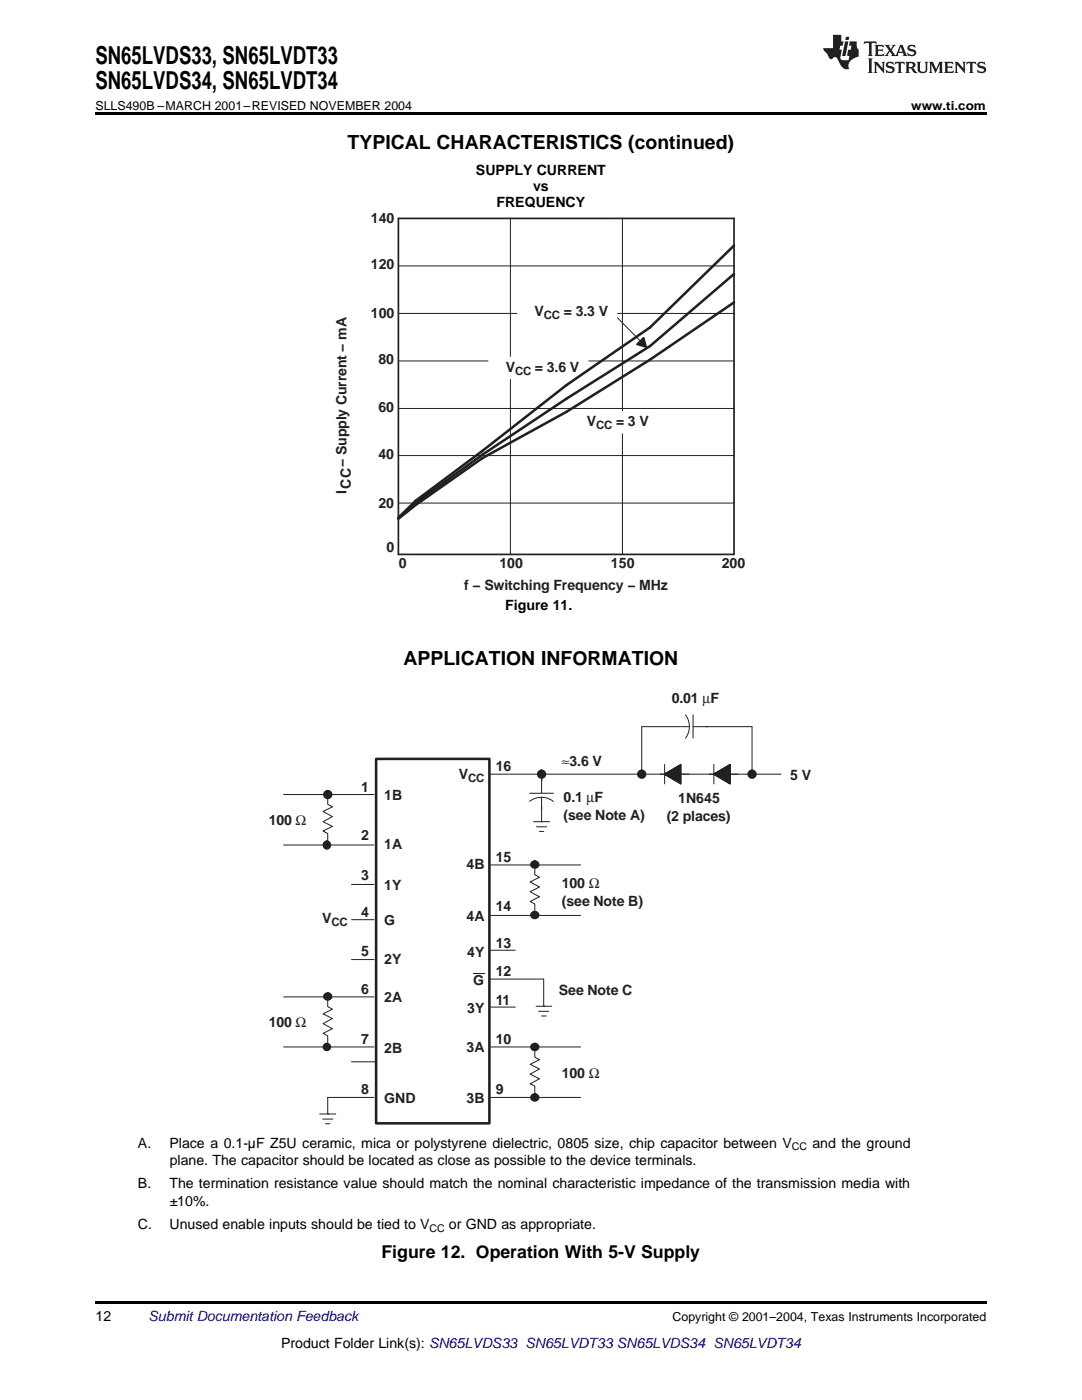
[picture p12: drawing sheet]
<svg xmlns="http://www.w3.org/2000/svg" width="216mm" height="279mm" viewBox="0 0 216 279" stroke-linecap="round" stroke-linejoin="round" font-family="sans-serif">
<g fill="#231f20">
<path d="M172.5 8.3l-.1 .5 .4-.2h.6v.1v2.1l-.2 .4h.9l-.2-.4v-2.1l.1-.1h.5l.5 .2-.2-.5zM174.5 9l.2 .3v1.5l-.2 .4h1.8l.2-.6a1.04 1.04 0 0 1-1.3 .2v-.7h.6l.3 .2v-.6l-.3 .2h-.6v-.6l.8-.1 .4 .3-.2-.5zM176.5 9l.9 1.1-.9 1.1h.8l-.2-.2 .4-.7 .5 .7-.2 .2h1.5l-.2-.2 .2-.4h.9l.1 .4-.2 .2h1l-.3-.3-.7-1.9h-.5l-.9 2-.8-1 .9-1h-.8l.1 .3-.4 .5-.3-.6 .1-.2zM179.7 9.3l.4 1h-.7zM181.3 9.1a.63 .63 0 0 0-.2 .7 .63 .63 0 0 0 .6 .4l.6 .2 .1 .2a.75 .75 0 0 1-.7 .4 .75 .75 0 0 1-.6-.5l.1 .7 .1-.1a1.11 1.11 0 0 0 1.5-.6 1.13 1.13 0 0 0-1.2-.8l-.1-.4a1.04 1.04 0 0 1 1.2 .2l-.2-.5-.2 .1-.4-.2zM173.2 11.7l.2 .3v2.2l-.2 .4h1l-.3-.4v-2.2l.3-.3zM174.3 12.3l.3 .4v1.5l-.3 .4h.8l-.2-.4v-1.3l1.5 1.7v-1.9l.2-.4h-.7l.2 .4v.9l-1.1-1.3zM177 12.5a.62 .62 0 0 0-.2 .7 .62 .62 0 0 0 .6 .4l.6 .1 .1 .3a.76 .76 0 0 1-.7 .3 .76 .76 0 0 1-.7-.4l.2 .7 .1-.1a1.11 1.11 0 0 0 1.5-.6 1.13 1.13 0 0 0-1.2-.8l-.1-.4a1.04 1.04 0 0 1 1.2 .2l-.2-.6-.2 .1-.5-.1zM178.7 12.3l-.2 .7a.61 .61 0 0 1 .8-.4v1.6l-.2 .4h.9l-.2-.4v-1.6a.63 .63 0 0 1 .7 .4l-.1-.7zM180.6 12.3l.3 .4v1.5l-.3 .4h1l-.2-.2-.1-.8 .6 .2a.76 .76 0 0 0 1.2 .7l-1-1a.58 .58 0 0 0 .6-.5 .58 .58 0 0 0-.5-.6zM181.4 12.7l.1-.1a.45 .45 0 0 1 .5 .1 .45 .45 0 0 1 .1 .5l-.8 .2zM182.9 12.3l.2 .2a2.17 2.17 0 0 0 .3 1.9 .99 .99 0 0 0 1.6-.6v-1.1l.2-.4h-.7l.2 .2a1.92 1.92 0 0 1-.2 1.8 .6 .6 0 0 1-.9-.5v-1.1l.2-.4zM185.4 12.3l.2 .4v1.5l-.2 .4h.7l-.2-.4v-1.4l.8 1.8 .8-1.8v1.4l-.2 .4h.9l-.2-.4v-1.5l.2-.4h-.8l-.6 1.5-.6-1.5zM188.4 12.3l.2 .4v1.5l-.2 .4h1.8l.1-.6a1.04 1.04 0 0 1-1.2 .2v-.7h.5l.4 .2v-.6l-.4 .2h-.5v-.7h.8l.3 .3-.1-.6zM190.5 12.3l.2 .4v1.5l-.2 .4h.7l-.2-.4v-1.3l1.5 1.7v-1.9l.2-.4h-.7l.2 .4v.9l-1.1-1.3zM192.9 12.3l-.1 .7a.61 .61 0 0 1 .7-.4l.1 1.6-.3 .4h1l-.3-.4 .1-1.6a.63 .63 0 0 1 .7 .4l-.1-.7zM195.2 12.5a.62 .62 0 0 0-.2 .7 .62 .62 0 0 0 .6 .4l.6 .1 .1 .3a.76 .76 0 0 1-.7 .3 .76 .76 0 0 1-.6-.4l.1 .7 .1-.1a1.11 1.11 0 0 0 1.6-.6 1.13 1.13 0 0 0-1.3-.8l-.1-.4a1.04 1.04 0 0 1 1.2 .2l-.1-.6-.2 .1-.5-.1z"/>
<path d="M166.2 7v2.6h-1.9v.4l.8 .9a.91 .91 0 0 0 1 .9 .56 .56 0 0 1 .5-.4 .56 .56 0 0 1 .5 .3l.4 .8a1.53 1.53 0 0 0 1.9 1.2 1.54 1.54 0 0 1 1-2.1l.9-.3v-1.4a1.52 1.52 0 0 1-.4-1.6h-1.3l-.2 .8h.5l-.2 .8h-.5l-.1 1v.2l.4 .1-.2 .8a1.93 1.93 0 0 1-1.6-.2l.3-1.9h-.5l.2-.8h.4l.2-.8h-.4v-1.3zM168.6 8.3l-.6 2.9h.7l.6-2.9zM168.8 7.3l-.1 .7h.6l.2-.7z"/>
</g>
<path d="M79.5 43.6h67v67h-67z" fill="none" stroke="#231f20" stroke-width=".34"/>
<path d="M101.8 43.6v67M124.2 43.6v67M79.5 62.6h67M79.5 72h67M79.5 81.5h67M79.5 90.9h67M79.5 100.4h67" fill="none" stroke="#231f20" stroke-width=".2"/>
<path d="M127.1 68.7l1.3-1.3 .5 1.8z" fill="#231f20"/>
<path d="M127.1 68.7l1.3-1.3 .5 1.8z" fill="none" stroke="#231f20" stroke-width=".34"/>
<path d="M122.5 62.7l6.4 6.5" fill="none" stroke="#231f20" stroke-width=".2"/>
<path d="M114.2 82.2h16.9v4.1h-16.9z" fill="#fff"/>
<path d="M114.2 82.2h16.9v4.1h-16.9z" fill="none" stroke="#fff" stroke-width=".34"/>
<path d="M97.6 71.4h19.7v4.1h-19.7z" fill="#fff"/>
<path d="M97.6 71.4h19.7v4.1h-19.7z" fill="none" stroke="#fff" stroke-width=".34"/>
<path d="M103.4 60.2h19.6v4.1h-19.6z" fill="#fff"/>
<path d="M103.4 60.2h19.6v4.1h-19.6z" fill="none" stroke="#fff" stroke-width=".34"/>
<path d="M146.5 54.7l-16.8 14.4-16.7 10.5-16.7 11.1-13.4 9.7-3.4 3M146.5 49l-16.8 16.3-16.7 11.6-16.7 13.1-13.4 10-3.4 3.3M146.5 60.4l-16.8 11.4-16.7 10.4-16.7 9.2-13.4 9.4-3.4 2.7" fill="none" stroke="#231f20" stroke-width=".51"/>
<path d="M79.5 53.1h67M97.9 172.6h18M97.9 182.7h18M97.9 189.6h4.9M97.9 195.4h10.6M97.9 201h4.9M97.9 208.9h18M97.9 219h18" fill="none" stroke="#231f20" stroke-width=".2"/>
<path d="M75 151.5h22.7v72.7h-22.7z" fill="#fff"/>
<path d="M75 151.5h22.7v72.7h-22.7z" fill="none" stroke="#231f20" stroke-width=".51"/>
<g fill="none" stroke="#231f20" stroke-width=".2">
<path d="M56.6 158.6h18M56.6 168.6h18M70.1 176.5h4.5M56.6 199h18M70.1 183.5h4.5M70.1 191.5h4.5M94.4 194.3h2.2M56.6 208.9h18M74.6 219h-9.2v3.3M63.8 222.3h3.2M64.4 223.3h2M65 224.3h.8"/>
<path d="M65.4 222.3h.1"/>
</g>
<path d="M64.5 160.5h1.9v5.9h-1.9z" fill="#fff"/>
<path d="M65.4 158.6h.1M65.4 158.6v1.9l.9 .5-1.8 1 1.8 1-1.8 1 1.8 .9-1.8 .9 .9 .6v1.9" fill="none" stroke="#231f20" stroke-width=".2"/>
<path d="M64.5 200.9h1.9v5.8h-1.9z" fill="#fff"/>
<path d="M65.4 199h.1M65.4 199v1.9l.9 .5-1.8 .9 1.8 1-1.8 1 1.8 1-1.8 .9 .9 .5v2M70.1 211.9h4.9" fill="none" stroke="#231f20" stroke-width=".2"/>
<path d="M105.8 174.6h1.9v5.8h-1.9z" fill="#fff"/>
<path d="M106.7 172.6h.1M106.7 172.6v2l.9 .5-1.8 .9 1.8 1-1.8 1 1.8 1-1.8 .9 .9 .5v2" fill="none" stroke="#231f20" stroke-width=".2"/>
<path d="M105.8 210.9h1.9v5.8h-1.9z" fill="#fff"/>
<path d="M106.7 208.9h.1M106.7 209v2l.9 .5-1.8 .9 1.8 .9-1.8 1.1 1.8 .9-1.8 1 .9 .4v2" fill="none" stroke="#231f20" stroke-width=".2"/>
<circle cx="65.4" cy="158.6" r=".76" fill="#231f20"/>
<circle cx="65.4" cy="158.6" r=".76" fill="none" stroke="#231f20" stroke-width=".34"/>
<circle cx="65.4" cy="158.6" r=".17" fill="#231f20"/>
<circle cx="65.3" cy="168.6" r=".72" fill="#231f20"/>
<circle cx="65.3" cy="168.6" r=".72" fill="none" stroke="#231f20" stroke-width=".34"/>
<circle cx="65.3" cy="168.6" r=".17" fill="#231f20"/>
<circle cx="65.4" cy="198.9" r=".72" fill="#231f20"/>
<circle cx="65.4" cy="198.9" r=".72" fill="none" stroke="#231f20" stroke-width=".34"/>
<circle cx="65.4" cy="199" r=".17" fill="#231f20"/>
<circle cx="65.2" cy="208.9" r=".68" fill="#231f20"/>
<circle cx="65.2" cy="208.9" r=".68" fill="none" stroke="#231f20" stroke-width=".34"/>
<circle cx="65.3" cy="208.9" r=".17" fill="#231f20"/>
<circle cx="106.7" cy="209" r=".72" fill="#231f20"/>
<circle cx="106.7" cy="209" r=".72" fill="none" stroke="#231f20" stroke-width=".34"/>
<circle cx="106.7" cy="208.9" r=".17" fill="#231f20"/>
<circle cx="106.7" cy="219.1" r=".72" fill="#231f20"/>
<circle cx="106.7" cy="219.1" r=".72" fill="none" stroke="#231f20" stroke-width=".34"/>
<circle cx="106.7" cy="219" r=".17" fill="#231f20"/>
<circle cx="106.7" cy="182.6" r=".72" fill="#231f20"/>
<circle cx="106.7" cy="182.6" r=".72" fill="none" stroke="#231f20" stroke-width=".34"/>
<circle cx="106.7" cy="182.7" r=".17" fill="#231f20"/>
<circle cx="106.7" cy="172.6" r=".72" fill="#231f20"/>
<circle cx="106.7" cy="172.6" r=".72" fill="none" stroke="#231f20" stroke-width=".34"/>
<circle cx="106.7" cy="172.6" r=".17" fill="#231f20"/>
<path d="M108.1 154.5v9.5M108.5 195.4v5.4M107 200.8h3.1M107.5 201.8h2M108.1 202.8h.9M108.5 200.8h.1" fill="none" stroke="#231f20" stroke-width=".2"/>
<path d="M105.8 155.8h4.6v5.1h-4.6z" fill="#fff"/>
<path d="M105.7 159.9a3.8 3.8 0 0 1 4.7 0M105.7 158.3h4.7M108.1 155.7h.1M108.1 155.7v2.6M108.1 159.1v2.4M106.5 164h3.2M107 165h2.1M107.6 165.9h.9M108.1 164h.1" fill="none" stroke="#231f20" stroke-width=".2"/>
<circle cx="108.1" cy="154.5" r=".76" fill="#231f20"/>
<circle cx="108.1" cy="154.5" r=".76" fill="none" stroke="#231f20" stroke-width=".34"/>
<circle cx="108.1" cy="154.5" r=".17" fill="#231f20"/>
<path d="M141.6 154.5h5.7M142.9 154.2l-.3 .1v.4M145.7 152.6l-3.3 1.9 3.3 1.9v-3.8v3.8" fill="none" stroke="#231f20" stroke-width=".2"/>
<path d="M142.4 154.5l3.3-1.9v3.8z" fill="#231f20"/>
<path d="M131.8 154.5h5.6M133 154.2l-.2 .1v.4M135.8 152.6l-3.3 1.9 3.3 1.9v-3.8v3.8M141.6 154.5h.1M142.4 154.5l3.3-1.9v3.8zM142.4 152.6v3.8" fill="none" stroke="#231f20" stroke-width=".2"/>
<path d="M132.5 154.5l3.3-1.9v3.8z" fill="#231f20"/>
<path d="M131.8 154.5h.1M132.5 154.5l3.3-1.9v3.8zM132.6 152.6v3.8M150.1 145h-22.1v9.5" fill="none" stroke="#231f20" stroke-width=".2"/>
<path d="M135.8 142.6h5v4.8h-5z" fill="#fff"/>
<path d="M135.8 145h1.7M136.8 142.6a3.9 3.9 0 0 1 0 4.7M138.3 145h2.6M138.3 142.6v4.7M140.9 145h.1M150.1 145v9.5" fill="none" stroke="#231f20" stroke-width=".2"/>
<circle cx="128" cy="154.5" r=".76" fill="#231f20"/>
<circle cx="128" cy="154.5" r=".76" fill="none" stroke="#231f20" stroke-width=".34"/>
<circle cx="128" cy="154.5" r=".17" fill="#231f20"/>
<circle cx="150.1" cy="154.5" r=".76" fill="#231f20"/>
<circle cx="150.1" cy="154.5" r=".76" fill="none" stroke="#231f20" stroke-width=".34"/>
<circle cx="150.1" cy="154.5" r=".17" fill="#231f20"/>
<path d="M97.9 154.5h57.9" fill="none" stroke="#231f20" stroke-width=".2"/>
<path d="M19 259.7h177.8v.5h-177.8z" fill="#000"/>
<path d="M107.8 123.9h.3v.7h-.3z" fill="#fff"/>
<path d="M19 22.5h177.8v.5h-177.8z" fill="#000"/>
<g font-size="4.9">
<text x="19" y="12.8">SN65LVDS33, SN65LVDT33</text>
<text x="19" y="17.8">SN65LVDS34, SN65LVDT34</text>
</g>
<g font-size="3.9">
<text x="69.4" y="29.7">TYPICAL CHARACTERISTICS (continued)</text>
<text x="80.5" y="132.7">APPLICATION INFORMATION</text>
</g>
<text font-size="3.5" x="76.1" y="251.1">Figure 12. Operation With 5-V Supply</text>
<g font-size="2.8">
<text x="95" y="35">SUPPLY CURRENT</text>
<text x="99.1" y="41.3">FREQUENCY</text>
<text x="106.4" y="38.2">vs</text>
<text x="100.8" y="121.8">Figure 11.</text>
<text x="27.5" y="229">A.</text>
<text x="33.8" y="229">Place a 0.1-µF Z5U ceramic, mica or polystyrene dielectric, 0805 size, chip capacitor between V</text>
<text x="33.9" y="232.6">plane. The capacitor should be located as close as possible to the device terminals.</text>
<text x="162.1" y="229">and the ground</text>
<text x="27.5" y="237.1">B.</text>
<text x="33.8" y="237.1">The termination resistance value should match the nominal characteristic impedance of the transmission media with</text>
<text x="27.5" y="245.3">C.</text>
<text x="33.8" y="245.3">Unused enable inputs should be tied to V</text>
<text x="33.9" y="240.7">±10%.</text>
<text x="89.6" y="245.3">or GND as appropriate.</text>
<text x="19" y="263.6">12</text>
<text x="56.1" y="269">Product Folder Link(s): SN65LVDS33 SN65LVDT33 SN65LVDS34 SN65LVDT34</text>
</g>
<g font-size="2.8" fill="#231f20">
<text x="74" y="44.4">140</text>
<text x="74" y="53.7">120</text>
<text x="74" y="63.5">100</text>
<text x="106.7" y="63">V</text>
<text x="112.5" y="63">= 3.3 V</text>
<text x="75.5" y="72.6">80</text>
<text x="100.9" y="74.2">V</text>
<text x="106.8" y="74.2">= 3.6 V</text>
<text x="75.5" y="82.2">60</text>
<text x="117.1" y="85">V</text>
<text x="122.9" y="85">= 3 V</text>
<text x="69.2" y="93.2" transform="rotate(-90 69.2 93.2)">− Supply Current − mA</text>
<text x="75.5" y="91.6">40</text>
<text x="69.2" y="98.6" transform="rotate(-90 69.2 98.6)">I</text>
<text x="70" y="97.5" transform="rotate(-90 70 97.5)">CC</text>
<text x="75.5" y="101.4">20</text>
<text x="77.1" y="110.2">0</text>
<text x="79.6" y="113.3">0</text>
<text x="99.6" y="113.3">100</text>
<text x="121.9" y="113.3">150</text>
<text x="144" y="113.3">200</text>
<text x="92.6" y="117.8">f − Switching Frequency − MHz</text>
<text x="134.1" y="140.4">0.01 µF</text>
<text x="91.6" y="155.5">V</text>
<text x="98.9" y="153.9">16</text>
<text x="112.1" y="152.8">≈3.6 V</text>
<text x="157.7" y="155.6">5 V</text>
<text x="72.1" y="158">1</text>
<text x="76.7" y="159.6">1B</text>
<text x="112.5" y="160">0.1 µF</text>
<text x="135.3" y="160.3">1N645</text>
<text x="53.6" y="164.7">100 Ω</text>
<text x="72.1" y="167.7">2</text>
<text x="112.5" y="163.6">(see Note A)</text>
<text x="133" y="163.9">(2 places)</text>
<text x="76.7" y="169.5">1A</text>
<text x="93.1" y="173.5">4B</text>
<text x="98.9" y="172">15</text>
<text x="72.1" y="175.7">3</text>
<text x="76.7" y="177.5">1Y</text>
<text x="112.1" y="177.2">100 Ω</text>
<text x="64.3" y="184.2">V</text>
<text x="72.1" y="183">4</text>
<text x="76.7" y="184.6">G</text>
<text x="93.1" y="183.9">4A</text>
<text x="98.9" y="181.8">14</text>
<text x="112.1" y="180.7">(see Note B)</text>
<text x="72.1" y="190.8">5</text>
<text x="93.2" y="191">4Y</text>
<text x="98.9" y="189.1">13</text>
<text x="76.7" y="192.4">2Y</text>
<text x="94.4" y="196.6">G</text>
<text x="98.9" y="194.8">12</text>
<text x="72.1" y="198.4">6</text>
<text x="76.7" y="200">2A</text>
<text x="93.2" y="202.3">3Y</text>
<text x="98.9" y="200.5">11</text>
<text x="111.5" y="198.6">See Note C</text>
<text x="53.6" y="205">100 Ω</text>
<text x="72.1" y="208.3">7</text>
<text x="93.1" y="209.9">3A</text>
<text x="98.9" y="208.3">10</text>
<text x="76.7" y="210.1">2B</text>
<text x="112.1" y="215.1">100 Ω</text>
<text x="72.1" y="218.4">8</text>
<text x="76.7" y="220">GND</text>
<text x="93.1" y="220">3B</text>
<text x="98.9" y="218.3">9</text>
</g>
<text font-size="2.8" fill="#0000c8" x="29.6" y="263.6">Submit Documentation Feedback</text>
<g font-size="2.5">
<text x="19" y="21.9">SLLS490B –MARCH 2001–REVISED NOVEMBER 2004</text>
<text x="181.8" y="21.9">www.ti.com</text>
<text x="134.2" y="263.6">Copyright © 2001–2004, Texas Instruments Incorporated</text>
</g>
<g font-size="2.3" fill="#231f20">
<text x="108.5" y="63.6">CC</text>
<text x="102.8" y="74.7">CC</text>
<text x="118.9" y="85.6">CC</text>
<text x="93.4" y="156.1">CC</text>
<text x="66.2" y="184.8">CC</text>
</g>
<g font-size="2.1">
<text x="158" y="229.6">CC</text>
<text x="85.7" y="245.8">CC</text>
</g>
</svg>
